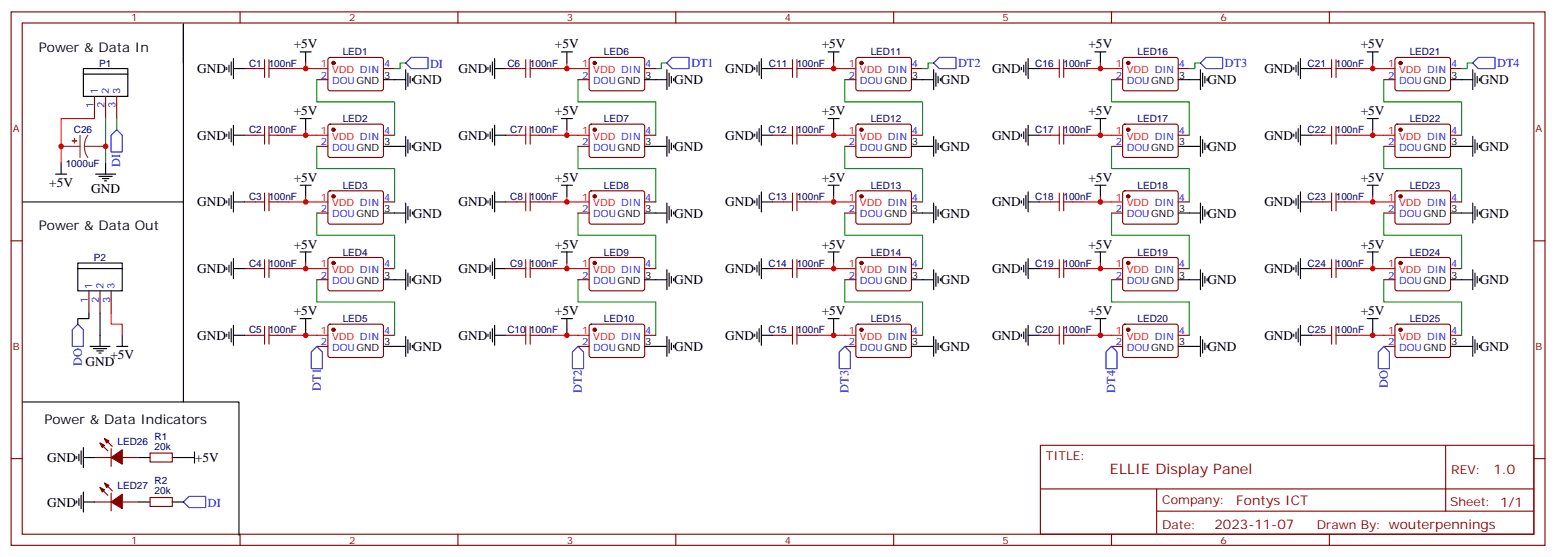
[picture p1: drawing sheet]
<svg xmlns="http://www.w3.org/2000/svg" width="494mm" height="177mm" viewBox="0 0 494 177" stroke-linecap="round" stroke-linejoin="round" font-family="sans-serif">
<g fill="none" stroke="#870000" stroke-width=".35">
<path d="M3.5 3.8h486.9v169.3h-486.9zM7.1 7.3h479.7v162.3h-479.7zM76.2 3.8v3.5M104.3 18.4l.5-.2 16.5 .1 .4 .6-.1 9.5-.6 .4h-16.5l-.4-.7v-9.2zM145.3 3.8v3.5M187.2 18.4l.5-.2 16.5 .1 .4 .6-.1 9.5-.6 .4h-16.5l-.4-.7v-9.2zM214.5 3.8v3.5M271.9 18.4l.4-.2 16.5 .1 .5 .6-.1 9.5-.6 .4h-16.5l-.5-.7v-9.2zM283.6 3.8v3.5M352.8 3.8v3.5M356.5 18.4l.5-.2 16.5 .1 .4 .6v9.5l-.7 .4h-16.5l-.4-.7v-9.2zM421.9 3.8v3.5"/>
<path d="M443 18.4l.4-.2 16.5 .1 .5 .6-.1 9.5-.6 .4h-16.5l-.5-.7v-9.2zM30 30.6v7M33.5 30.6v7M37 30.6v7M77.6 21.8h3.5M88.2 21.8h3.5M100.5 25.3h3.6M104.3 39.6l.5-.2 16.5 .1 .4 .6-.1 9.5-.6 .4-16.5-.1-.4-.6v-9.2zM121.7 21.8h3.5M160.5 21.8h3.5M171.1 21.8h3.5M183.4 25.3h3.6"/>
<path d="M187.2 39.6l.5-.2 16.5 .1 .4 .6-.1 9.5-.6 .4-16.5-.1-.4-.6v-9.2zM204.6 21.8h3.5M245.2 21.8h3.5M255.8 21.8h3.5M268.1 25.3h3.5M271.9 39.6l.4-.2 16.5 .1 .5 .6-.1 9.5-.6 .4-16.5-.1-.5-.6v-9.2zM289.3 21.8h3.5M329.8 21.8h3.6M340.4 21.8h3.6M352.8 25.3h3.5M356.5 39.6l.5-.2 16.5 .1 .4 .6v9.5l-.7 .4-16.5-.1-.4-.6v-9.2zM373.9 21.8h3.6"/>
<path d="M416.3 21.8h3.5M426.9 21.8h3.5M439.2 25.3h3.5M443 39.6l.4-.2 16.5 .1 .5 .6-.1 9.5-.6 .4-16.5-.1-.5-.6v-9.2zM460.4 21.8h3.5M77.6 42.9h3.5M88.2 42.9h3.5M100.5 46.5h3.6M121.7 42.9h3.5M160.5 42.9h3.5M171.1 42.9h3.5M183.4 46.5h3.6"/>
<path d="M204.6 42.9h3.5M245.2 42.9h3.5M255.8 42.9h3.5M268.1 46.5h3.5M289.3 42.9h3.5M329.8 42.9h3.6M340.4 42.9h3.6M352.8 46.5h3.5M373.9 42.9h3.6M416.3 42.9h3.5M426.9 42.9h3.5M439.2 46.5h3.5"/>
<path d="M460.4 42.9h3.5M3.5 76.4h3.6M77.6 64.1h3.5M88.2 64.1h3.5M100.5 67.6h3.6M104.3 60.8l.5-.2h16.5l.4 .7-.1 9.4-.6 .5-16.5-.1-.4-.7v-9.1zM121.7 64.1h3.5M160.5 64.1h3.5M171.1 64.1h3.5M183.4 67.6h3.6M187.2 60.8l.5-.2h16.5l.4 .7-.1 9.4-.6 .5-16.5-.1-.4-.7v-9.1zM204.6 64.1h3.5"/>
<path d="M245.2 64.1h3.5M255.8 64.1h3.5M268.1 67.6h3.5M271.9 60.8l.4-.2h16.5l.5 .7-.1 9.4-.6 .5-16.5-.1-.5-.7v-9.1zM289.3 64.1h3.5M329.8 64.1h3.6M340.4 64.1h3.6M352.8 67.6h3.5M356.5 60.8l.5-.2h16.5l.4 .7v9.4l-.7 .5-16.5-.1-.4-.7v-9.1zM373.9 64.1h3.6M416.3 64.1h3.5M426.9 64.1h3.5"/>
<path d="M439.2 67.6h3.5M443 60.8l.4-.2h16.5l.5 .7-.1 9.4-.6 .5-16.5-.1-.5-.7v-9.1zM460.4 64.1h3.5M486.8 76.4h3.6M28.2 92.3v7.1M31.7 92.3v7.1M35.3 92.3v7.1M77.6 85.3h3.5M88.2 85.3h3.5M100.5 88.8h3.6M104.3 81.9l.5-.2 16.5 .1 .4 .6-.1 9.5-.6 .4h-16.5l-.4-.7v-9.2zM121.7 85.3h3.5"/>
<path d="M160.5 85.3h3.5M171.1 85.3h3.5M183.4 88.8h3.6M187.2 81.9l.5-.2 16.5 .1 .4 .6-.1 9.5-.6 .4h-16.5l-.4-.7v-9.2zM204.6 85.3h3.5M245.2 85.3h3.5M255.8 85.3h3.5M268.1 88.8h3.5M271.9 81.9l.4-.2 16.5 .1 .5 .6-.1 9.5-.6 .4h-16.5l-.5-.7v-9.2zM289.3 85.3h3.5M329.8 85.3h3.6M340.4 85.3h3.6"/>
<path d="M352.8 88.8h3.5M356.5 81.9l.5-.2 16.5 .1 .4 .6v9.5l-.7 .4h-16.5l-.4-.7v-9.2zM373.9 85.3h3.6M416.3 85.3h3.5M426.9 85.3h3.5M439.2 88.8h3.5M443 81.9l.4-.2 16.5 .1 .5 .6-.1 9.5-.6 .4h-16.5l-.5-.7v-9.2zM460.4 85.3h3.5M77.6 106.4h3.5M88.2 106.4h3.5M100.5 110h3.6M104.3 103.1l.5-.2 16.5 .1 .4 .6-.1 9.5-.6 .4-16.5-.1-.4-.6v-9.2z"/>
<path d="M121.7 106.4h3.5M160.5 106.4h3.5M171.1 106.4h3.5M183.4 110h3.6M187.2 103.1l.5-.2 16.5 .1 .4 .6-.1 9.5-.6 .4-16.5-.1-.4-.6v-9.2zM204.6 106.4h3.5M245.2 106.4h3.5M255.8 106.4h3.5M268.1 110h3.5M271.9 103.1l.4-.2 16.5 .1 .5 .6-.1 9.5-.6 .4-16.5-.1-.5-.6v-9.2zM289.3 106.4h3.5M329.8 106.4h3.6"/>
<path d="M340.4 106.4h3.6M352.8 110h3.5M356.5 103.1l.5-.2 16.5 .1 .4 .6v9.5l-.7 .4-16.5-.1-.4-.6v-9.2zM373.9 106.4h3.6M416.3 106.4h3.5M426.9 106.4h3.5M439.2 110h3.5M443 103.1l.4-.2 16.5 .1 .5 .6-.1 9.5-.6 .4-16.5-.1-.5-.6v-9.2zM460.4 106.4h3.5M33.2 139.2l2.4 2.5M3.5 145.6h3.6M30 145.2h5.3"/>
<path d="M30 159.3h5.3M31.7 140.7l2.5 2.4M31.7 154.8l2.5 2.4M33.2 153.4l2.4 2.4M35.3 142.4v5.7M35.3 156.5v5.7M38.8 145.2h5.3M38.8 159.3h5.3M47.6 157.9h7.1v2.9h-7.1zM47.6 143.8h7.1v2.8h-7.1zM330.2 141.4h156.6v28.2h-156.6zM330.2 155.2h156.5"/>
<path d="M367.1 155.2v14.1M458.8 141.4v20.9M486.8 145.6h3.6M76.2 169.6v3.5M145.3 169.6v3.5M214.5 169.6v3.5M283.6 169.6v3.5M352.8 169.6v3.5M367.1 162.3h119.6M421.9 169.6v3.5"/>
</g>
<g fill="#870000" stroke="#870000" stroke-width=".35">
<path d="M31.7 140.7l1.5 .7-.7 .7z"/>
<path d="M33.2 139.2l1.4 .7-.7 .8z"/>
<path d="M35.3 145.2l3.5-2.4v4.6z"/>
<path d="M31.7 154.8l1.5 .7-.7 .7z"/>
<path d="M33.2 153.4l1.4 .7-.7 .7z"/>
<path d="M35.3 159.3l3.5-2.4v4.6z"/>
<circle cx="105.8" cy="20" r=".53"/>
<circle cx="105.8" cy="41.2" r=".53"/>
<circle cx="105.8" cy="62.3" r=".53"/>
<circle cx="105.8" cy="83.5" r=".53"/>
<circle cx="105.8" cy="104.7" r=".53"/>
<circle cx="188.7" cy="104.7" r=".53"/>
<circle cx="188.7" cy="83.5" r=".53"/>
<circle cx="188.7" cy="62.3" r=".53"/>
<circle cx="188.7" cy="41.2" r=".53"/>
<circle cx="188.7" cy="20" r=".53"/>
<circle cx="273.4" cy="20" r=".53"/>
<circle cx="273.4" cy="41.2" r=".53"/>
<circle cx="273.4" cy="62.3" r=".53"/>
<circle cx="273.4" cy="83.5" r=".53"/>
<circle cx="273.4" cy="104.7" r=".53"/>
<circle cx="358.1" cy="20" r=".53"/>
<circle cx="358.1" cy="41.2" r=".53"/>
<circle cx="358.1" cy="62.3" r=".53"/>
<circle cx="358.1" cy="83.5" r=".53"/>
<circle cx="358.1" cy="104.7" r=".53"/>
<circle cx="444.5" cy="20" r=".53"/>
<circle cx="444.5" cy="41.2" r=".53"/>
<circle cx="444.5" cy="62.3" r=".53"/>
<circle cx="444.5" cy="83.5" r=".53"/>
<circle cx="444.5" cy="104.7" r=".53"/>
</g>
<g fill="none" stroke="#f00" stroke-width=".35">
<path d="M30 37.6h-10.6v14.2M91.7 21.8h12.4M97 20v1.8M174.6 21.8h12.4M179.9 20v1.8M259.3 21.8h12.3M264.6 20v1.8M344 21.8h12.3M349.2 20v1.8M430.4 21.8h12.3M435.7 20v1.8M91.7 42.9h12.4"/>
<path d="M97 41.2v1.7M174.6 42.9h12.4M179.9 41.2v1.7M259.3 42.9h12.3M264.6 41.2v1.7M344 42.9h12.3M349.2 41.2v1.7M430.4 42.9h12.3M435.7 41.2v1.7M91.7 64.1h12.4M97 62.3v1.8M174.6 64.1h12.4"/>
<path d="M179.9 62.3v1.8M259.3 64.1h12.3M264.6 62.3v1.8M344 64.1h12.3M349.2 62.3v1.8M430.4 64.1h12.3M435.7 62.3v1.8M35.3 99.4v3.5h3.5v3.5M91.7 85.3h12.4M97 83.5v1.8M174.6 85.3h12.4M179.9 83.5v1.8"/>
<path d="M259.3 85.3h12.3M264.6 83.5v1.8M344 85.3h12.3M349.2 83.5v1.8M430.4 85.3h12.3M435.7 83.5v1.8M91.7 106.4h12.4M174.6 106.4h12.4M259.3 106.4h12.3M344 106.4h12.3M430.4 106.4h12.3"/>
</g>
<g fill="none" stroke="#000" stroke-width=".35">
<path d="M73.4 19.6v4.3M74.1 18.6v6.3M95.2 16.5h3.6M97 16.5v3.5M156.3 19.6v4.3M157 18.6v6.3M178.2 16.5h3.5M179.9 16.5v3.5M240.9 19.6v4.3M241.7 18.6v6.3M262.8 16.5h3.5M264.6 16.5v3.5"/>
<path d="M325.6 19.6v4.3M326.3 18.6v6.3M347.5 16.5h3.5M349.2 16.5v3.5M412 19.6v4.3M412.7 18.6v6.3M433.9 16.5h3.5M435.7 16.5v3.5M26.5 23.5h14.1v7.1h-14.1zM26.5 23.5v-1.7h14.1v1.7M58.2 20v-12.3v119.9h-51.1M72 21.4v.7"/>
<path d="M72.7 20.7v2.1M74.1 21.8h3.5M74.1 39.8v6.3M95.2 37.6h3.6M97 37.6v3.6M121.7 25.3h7.1M128.8 22.1v6.4M129.5 23.2v4.2M130.2 24.2v2.2M130.9 24.9v.7M154.9 21.4v.7M155.6 20.7v2.1"/>
<path d="M157 21.8h3.5M157 39.8v6.3M178.2 37.6h3.5M179.9 37.6v3.6M204.6 25.3h7.1M211.7 22.1v6.4M212.4 23.2v4.2M213.1 24.2v2.2M213.8 24.9v.7M239.5 21.4v.7M240.2 20.7v2.1M241.7 21.8h3.5"/>
<path d="M241.7 39.8v6.3M262.8 37.6h3.5M264.6 37.6v3.6M289.3 25.3h7M296.3 22.1v6.4M297 23.2v4.2M297.7 24.2v2.2M298.4 24.9v.7M324.2 21.4v.7M324.9 20.7v2.1M326.3 21.8h3.5M326.3 39.8v6.3"/>
<path d="M347.5 37.6h3.5M349.2 37.6v3.6M373.9 25.3h7.1M381 22.1v6.4M381.7 23.2v4.2M382.4 24.2v2.2M383.1 24.9v.7M410.6 21.4v.7M411.3 20.7v2.1M412.7 21.8h3.6M412.7 39.8v6.3M433.9 37.6h3.5"/>
<path d="M435.7 37.6v3.6M460.4 25.3h7M467.4 22.1v6.4M468.1 23.2v4.2M468.8 24.2v2.2M469.5 24.9v.7M17.6 55.3h3.6M19.4 51.8v3.5M30.3 55.3h6.4M31.4 56h4.2M32.5 56.7h2.1M33.2 57.4h.7"/>
<path d="M33.5 51.8v3.5M72 42.6v.7M72.7 41.9v2.1M73.4 40.8v4.2M74.1 42.9h3.5M95.2 58.8h3.6M97 58.8v3.5M121.7 46.5h7.1M128.8 43.3v6.3M129.5 44.3v4.3M130.2 45.4v2.1M130.9 46.1v.7"/>
<path d="M154.9 42.6v.7M155.6 41.9v2.1M156.3 40.8v4.2M157 42.9h3.5M178.2 58.8h3.5M179.9 58.8v3.5M204.6 46.5h7.1M211.7 43.3v6.3M212.4 44.3v4.3M213.1 45.4v2.1M213.8 46.1v.7M239.5 42.6v.7"/>
<path d="M240.2 41.9v2.1M240.9 40.8v4.2M241.7 42.9h3.5M262.8 58.8h3.5M264.6 58.8v3.5M289.3 46.5h7M296.3 43.3v6.3M297 44.3v4.3M297.7 45.4v2.1M298.4 46.1v.7M324.2 42.6v.7M324.9 41.9v2.1"/>
<path d="M325.6 40.8v4.2M326.3 42.9h3.5M347.5 58.8h3.5M349.2 58.8v3.5M373.9 46.5h7.1M381 43.3v6.3M381.7 44.3v4.3M382.4 45.4v2.1M383.1 46.1v.7M410.6 42.6v.7M411.3 41.9v2.1M412 40.8v4.2"/>
<path d="M412.7 42.9h3.6M433.9 58.8h3.5M435.7 58.8v3.5M460.4 46.5h7M467.4 43.3v6.3M468.1 44.3v4.3M468.8 45.4v2.1M469.5 46.1v.7M7.1 64.1h51.1M72 63.7v.8M72.7 63v2.2M73.4 62v4.2"/>
<path d="M74.1 60.9v6.4M74.1 64.1h3.5M95.2 80h3.6M97 80v3.5M121.7 67.6h7.1M128.8 64.5v6.3M129.5 65.5v4.2M130.2 66.6v2.1M130.9 67.3v.7M154.9 63.7v.8M155.6 63v2.2M156.3 62v4.2"/>
<path d="M157 64.1h3.5M157 60.9v6.4M178.2 80h3.5M179.9 80v3.5M204.6 67.6h7.1M211.7 64.5v6.3M212.4 65.5v4.2M213.1 66.6v2.1M213.8 67.3v.7M239.5 63.7v.8M240.2 63v2.2M240.9 62v4.2"/>
<path d="M241.7 64.1h3.5M241.7 60.9v6.4M262.8 80h3.5M264.6 80v3.5M289.3 67.6h7M296.3 64.5v6.3M297 65.5v4.2M297.7 66.6v2.1M298.4 67.3v.7M324.2 63.7v.8M324.9 63v2.2M325.6 62v4.2"/>
<path d="M326.3 64.1h3.5M326.3 60.9v6.4M347.5 80h3.5M349.2 80v3.5M373.9 67.6h7.1M381 64.5v6.3M381.7 65.5v4.2M382.4 66.6v2.1M383.1 67.3v.7M410.6 63.7v.8M411.3 63v2.2M412 62v4.2"/>
<path d="M412.7 64.1h3.6M412.7 60.9v6.4M433.9 80h3.5M435.7 80v3.5M460.4 67.6h7M467.4 64.5v6.3M468.1 65.5v4.2M468.8 66.6v2.1M469.5 67.3v.7M24.7 85.3h14.1v7h-14.1zM24.7 85.3v-1.8h14.1v1.8M28.2 99.4v1.7h-3.5v1.8"/>
<path d="M31.7 99.4v10.6M72 84.9v.7M72.7 84.2v2.1M73.4 83.1v4.3M74.1 82.1v6.3M74.1 85.3h3.5M121.7 88.8h7.1M128.8 85.6v6.4M129.5 86.7v4.2M130.2 87.7v2.2M130.9 88.4v.7M154.9 84.9v.7"/>
<path d="M155.6 84.2v2.1M156.3 83.1v4.3M157 85.3h3.5M157 82.1v6.3M204.6 88.8h7.1M211.7 85.6v6.4M212.4 86.7v4.2M213.1 87.7v2.2M213.8 88.4v.7M239.5 84.9v.7M240.2 84.2v2.1M240.9 83.1v4.3"/>
<path d="M241.7 85.3h3.5M241.7 82.1v6.3M289.3 88.8h7M296.3 85.6v6.4M297 86.7v4.2M297.7 87.7v2.2M298.4 88.4v.7M324.2 84.9v.7M324.9 84.2v2.1M325.6 83.1v4.3M326.3 85.3h3.5M326.3 82.1v6.3"/>
<path d="M373.9 88.8h7.1M381 85.6v6.4M381.7 86.7v4.2M382.4 87.7v2.2M383.1 88.4v.7M410.6 84.9v.7M411.3 84.2v2.1M412 83.1v4.3M412.7 85.3h3.6M412.7 82.1v6.3M460.4 88.8h7M467.4 85.6v6.4"/>
<path d="M468.1 86.7v4.2M468.8 87.7v2.2M469.5 88.4v.7M28.6 110h6.3M29.6 110.7h4.3M30.7 111.4h2.1M31.4 112.1h.7M37 110h3.6M38.8 106.4v3.6M72 106.1v.7M72.7 105.4v2.1M73.4 104.3v4.2"/>
<path d="M74.1 103.3v6.3M74.1 106.4h3.5M95.2 101.1h3.6M97 101.1v5.3M121.7 110h7.1M128.8 106.8v6.3M129.5 107.8v4.3M130.2 108.9v2.1M130.9 109.6v.7M154.9 106.1v.7M155.6 105.4v2.1M156.3 104.3v4.2"/>
<path d="M157 106.4h3.5M157 103.3v6.3M178.2 101.1h3.5M179.9 101.1v5.3M204.6 110h7.1M211.7 106.8v6.3M212.4 107.8v4.3M213.1 108.9v2.1M213.8 109.6v.7M239.5 106.1v.7M240.2 105.4v2.1M240.9 104.3v4.2"/>
<path d="M241.7 106.4h3.5M241.7 103.3v6.3M262.8 101.1h3.5M264.6 101.1v5.3M289.3 110h7M296.3 106.8v6.3M297 107.8v4.3M297.7 108.9v2.1M298.4 109.6v.7M324.2 106.1v.7M324.9 105.4v2.1M325.6 104.3v4.2"/>
<path d="M326.3 106.4h3.5M326.3 103.3v6.3M347.5 101.1h3.5M349.2 101.1v5.3M373.9 110h7.1M381 106.8v6.3M381.7 107.8v4.3M382.4 108.9v2.1M383.1 109.6v.7M410.6 106.1v.7M411.3 105.4v2.1M412 104.3v4.2"/>
<path d="M412.7 106.4h3.6M412.7 103.3v6.3M433.9 101.1h3.5M435.7 101.1v5.3M460.4 110h7M467.4 106.8v6.3M468.1 107.8v4.3M468.8 108.9v2.1M469.5 109.6v.7M58.2 127.6h17.6v42.3M24.3 144.9v.7M24.3 159v.7"/>
<path d="M25 144.2v2.1M25 158.3v2.1M25.8 143.1v4.3M25.8 157.2v4.3M26.5 145.2h3.5M26.5 142.1v6.3M26.5 156.2v6.3M26.5 159.3h3.5M44.1 145.2h3.5M44.1 159.3h3.5M54.7 145.2h7M54.7 159.3h3.5"/>
<path d="M61.7 143.5v3.5"/>
</g>
<g fill="none" stroke="#00f" stroke-width=".35">
<path d="M298.1 18.2h5.3v3.6h-5.3l-1.8-1.8zM128.8 20l1.7-1.8h5.3v3.6h-5.3zM211.7 20l1.7-1.8h5.3v3.6h-5.3zM381 20l1.8-1.8h5.3v3.6h-5.3zM467.4 20l1.8-1.8h5.3v3.6h-5.3zM37 41.2l1.8 1.7v5.3h-3.5v-5.3zM24.7 102.9l1.8 1.8v5.3h-3.6v-5.3zM100.5 110l1.8 1.7v5.3h-3.5v-5.3zM183.4 110l1.8 1.7v5.3h-3.5v-5.3zM268.1 110l1.8 1.7v5.3h-3.6v-5.3zM352.8 110l1.7 1.7v5.3h-3.5v-5.3zM439.2 110l1.8 1.7v5.3h-3.6v-5.3z"/>
<path d="M58.2 159.3l1.8-1.7h5.3v3.5h-5.3z"/>
</g>
<path d="M19.4 46.5h6M25.4 42.9v7.1M26.8 46.5l.2 1.8 .9 1.7M26.8 46.5h6.7M27.9 42.9l-.8 1.7-.3 1.9" fill="none" stroke="#8c2424" stroke-width=".35"/>
<g fill="#8c2424" stroke="#8c2424" stroke-width=".35">
<path d="M23.6 44l.1 1.4z"/>
<path d="M22.9 44.7h1.4z"/>
</g>
<g fill="none" stroke="#008700" stroke-width=".35">
<path d="M33.5 37.6v14.2M37 37.6v3.6M100.5 25.3v7h24.7v10.6M128.8 20h-1.8v1.8h-1.8M183.4 25.3v7h24.7v10.6M211.7 20h-1.8v1.8h-1.8M268.1 25.3v7h24.7v10.6M296.3 20h-1.7v1.8h-1.8M352.8 25.3v7h24.7v10.6M381 20h-1.8v1.8h-1.7M439.2 25.3v7h24.7v10.6M467.4 20h-1.7v1.8h-1.8"/>
<path d="M100.5 46.5v7h24.7v10.6M183.4 46.5v7h24.7v10.6M268.1 46.5v7h24.7v10.6M352.8 46.5v7h24.7v10.6M439.2 46.5v7h24.7v10.6M100.5 67.6v7.1h24.7v10.6M183.4 67.6v7.1h24.7v10.6M268.1 67.6v7.1h24.7v10.6M352.8 67.6v7.1h24.7v10.6M439.2 67.6v7.1h24.7v10.6M100.5 88.8v7h24.7v10.6M183.4 88.8v7h24.7v10.6"/>
<path d="M268.1 88.8v7h24.7v10.6M352.8 88.8v7h24.7v10.6M439.2 88.8v7h24.7v10.6"/>
</g>
<g fill="none" stroke="#a10000" stroke-width=".35">
<path d="M84 18.9v5.7M85.4 18.9v5.7M166.9 18.9v5.7M168.3 18.9v5.7M251.5 18.9v5.7M252.9 18.9v5.7M336.2 18.9v5.7M337.6 18.9v5.7M422.6 18.9v5.7M424 18.9v5.7M81.1 21.8h2.9M85.4 21.8h2.8"/>
<path d="M164 21.8h2.9M168.3 21.8h2.8M248.7 21.8h2.8M252.9 21.8h2.9M333.4 21.8h2.8M337.6 21.8h2.8M419.8 21.8h2.8M424 21.8h2.9M81.1 42.9h2.9M84 40.1v5.7M85.4 40.1v5.7M85.4 42.9h2.8"/>
<path d="M164 42.9h2.9M166.9 40.1v5.7M168.3 42.9h2.8M168.3 40.1v5.7M248.7 42.9h2.8M251.5 40.1v5.7M252.9 42.9h2.9M252.9 40.1v5.7M333.4 42.9h2.8M336.2 40.1v5.7M337.6 42.9h2.8M337.6 40.1v5.7"/>
<path d="M419.8 42.9h2.8M422.6 40.1v5.7M424 42.9h2.9M424 40.1v5.7M81.1 64.1h2.9M84 61.3v5.6M85.4 61.3v5.6M85.4 64.1h2.8M164 64.1h2.9M166.9 61.3v5.6M168.3 64.1h2.8M168.3 61.3v5.6"/>
<path d="M248.7 64.1h2.8M251.5 61.3v5.6M252.9 64.1h2.9M252.9 61.3v5.6M333.4 64.1h2.8M336.2 61.3v5.6M337.6 64.1h2.8M337.6 61.3v5.6M419.8 64.1h2.8M422.6 61.3v5.6M424 64.1h2.9M424 61.3v5.6"/>
<path d="M81.1 85.3h2.9M84 82.4v5.7M85.4 82.4v5.7M85.4 85.3h2.8M164 85.3h2.9M166.9 82.4v5.7M168.3 85.3h2.8M168.3 82.4v5.7M248.7 85.3h2.8M251.5 82.4v5.7M252.9 85.3h2.9M252.9 82.4v5.7"/>
<path d="M333.4 85.3h2.8M336.2 82.4v5.7M337.6 85.3h2.8M337.6 82.4v5.7M419.8 85.3h2.8M422.6 82.4v5.7M424 85.3h2.9M424 82.4v5.7M81.1 106.4h2.9M84 103.6v5.7M85.4 103.6v5.7M85.4 106.4h2.8"/>
<path d="M164 106.4h2.9M166.9 103.6v5.7M168.3 106.4h2.8M168.3 103.6v5.7M248.7 106.4h2.8M251.5 103.6v5.7M252.9 106.4h2.9M252.9 103.6v5.7M333.4 106.4h2.8M336.2 103.6v5.7M337.6 106.4h2.8M337.6 103.6v5.7"/>
<path d="M419.8 106.4h2.8M422.6 103.6v5.7M424 106.4h2.9M424 103.6v5.7"/>
</g>
<g fill="#c00">
<circle cx="19.4" cy="46.5" r=".88"/>
<circle cx="33.5" cy="46.5" r=".88"/>
<circle cx="97" cy="21.8" r=".88"/>
<circle cx="97" cy="42.9" r=".88"/>
<circle cx="97" cy="64.1" r=".88"/>
<circle cx="97" cy="85.3" r=".88"/>
<circle cx="97" cy="106.4" r=".88"/>
<circle cx="179.9" cy="106.4" r=".88"/>
<circle cx="179.9" cy="85.3" r=".88"/>
<circle cx="179.9" cy="64.1" r=".88"/>
<circle cx="179.9" cy="42.9" r=".88"/>
<circle cx="179.9" cy="21.8" r=".88"/>
<circle cx="264.6" cy="21.8" r=".88"/>
<circle cx="264.6" cy="42.9" r=".88"/>
<circle cx="264.6" cy="64.1" r=".88"/>
<circle cx="264.6" cy="85.3" r=".88"/>
<circle cx="264.6" cy="106.4" r=".88"/>
<circle cx="349.3" cy="21.8" r=".88"/>
<circle cx="349.3" cy="42.9" r=".88"/>
<circle cx="349.3" cy="64.1" r=".88"/>
<circle cx="349.3" cy="85.3" r=".88"/>
<circle cx="349.3" cy="106.4" r=".88"/>
<circle cx="435.7" cy="21.8" r=".88"/>
<circle cx="435.7" cy="42.9" r=".88"/>
<circle cx="435.7" cy="64.1" r=".88"/>
<circle cx="435.7" cy="85.3" r=".88"/>
<circle cx="435.7" cy="106.4" r=".88"/>
</g>
<text font-size="4.6" fill="#800" x="352.3" y="150.4">ELLIE Display Panel</text>
<g font-size="4.2">
<text x="12.3" y="16.5">Power &amp; Data In</text>
<text x="93.2" y="15.4">+5V</text>
<text x="176.1" y="15.4">+5V</text>
<text x="260.8" y="15.4">+5V</text>
<text x="345.5" y="15.4">+5V</text>
<text x="431.9" y="15.4">+5V</text>
<text x="62.6" y="23.2">GND</text>
<text x="145.5" y="23.2">GND</text>
<text x="230.2" y="23.2">GND</text>
<text x="314.9" y="23.2">GND</text>
<text x="401.3" y="23.2">GND</text>
<text x="131.1" y="26.7">GND</text>
<text x="214" y="26.7">GND</text>
<text x="298.6" y="26.7">GND</text>
<text x="383.3" y="26.7">GND</text>
<text x="469.7" y="26.7">GND</text>
<text x="93.2" y="36.6">+5V</text>
<text x="176.1" y="36.6">+5V</text>
<text x="260.8" y="36.6">+5V</text>
<text x="345.5" y="36.6">+5V</text>
<text x="431.9" y="36.6">+5V</text>
<text x="62.6" y="44.4">GND</text>
<text x="131.1" y="47.9">GND</text>
<text x="145.5" y="44.4">GND</text>
<text x="214" y="47.9">GND</text>
<text x="230.2" y="44.4">GND</text>
<text x="298.6" y="47.9">GND</text>
<text x="314.9" y="44.4">GND</text>
<text x="383.3" y="47.9">GND</text>
<text x="401.3" y="44.4">GND</text>
<text x="469.7" y="47.9">GND</text>
<text x="15.6" y="59.2">+5V</text>
<text x="93.2" y="57.7">+5V</text>
<text x="176.1" y="57.7">+5V</text>
<text x="260.8" y="57.7">+5V</text>
<text x="345.5" y="57.7">+5V</text>
<text x="431.9" y="57.7">+5V</text>
<text x="28.9" y="61.3">GND</text>
<text x="62.6" y="65.5">GND</text>
<text x="145.5" y="65.5">GND</text>
<text x="230.2" y="65.5">GND</text>
<text x="314.9" y="65.5">GND</text>
<text x="401.3" y="65.5">GND</text>
<text x="131.1" y="69.1">GND</text>
<text x="214" y="69.1">GND</text>
<text x="298.6" y="69.1">GND</text>
<text x="383.3" y="69.1">GND</text>
<text x="469.7" y="69.1">GND</text>
<text x="12.3" y="72.9">Power &amp; Data Out</text>
<text x="93.2" y="78.9">+5V</text>
<text x="176.1" y="78.9">+5V</text>
<text x="260.8" y="78.9">+5V</text>
<text x="345.5" y="78.9">+5V</text>
<text x="431.9" y="78.9">+5V</text>
<text x="62.6" y="86.7">GND</text>
<text x="145.5" y="86.7">GND</text>
<text x="230.2" y="86.7">GND</text>
<text x="314.9" y="86.7">GND</text>
<text x="401.3" y="86.7">GND</text>
<text x="131.1" y="90.2">GND</text>
<text x="214" y="90.2">GND</text>
<text x="298.6" y="90.2">GND</text>
<text x="383.3" y="90.2">GND</text>
<text x="469.7" y="90.2">GND</text>
<text x="93.2" y="100.1">+5V</text>
<text x="176.1" y="100.1">+5V</text>
<text x="260.8" y="100.1">+5V</text>
<text x="345.5" y="100.1">+5V</text>
<text x="431.9" y="100.1">+5V</text>
<text x="62.6" y="107.9">GND</text>
<text x="145.5" y="107.9">GND</text>
<text x="230.2" y="107.9">GND</text>
<text x="314.9" y="107.9">GND</text>
<text x="401.3" y="107.9">GND</text>
<text x="35" y="113.9">+5V</text>
<text x="131.1" y="111.4">GND</text>
<text x="214" y="111.4">GND</text>
<text x="298.6" y="111.4">GND</text>
<text x="383.3" y="111.4">GND</text>
<text x="469.7" y="111.4">GND</text>
<text x="27.2" y="116">GND</text>
<text x="14.1" y="134.7">Power &amp; Data Indicators</text>
<text x="15" y="146.7">GND</text>
<text x="61.9" y="146.7">+5V</text>
<text x="15" y="160.8">GND</text>
</g>
<g font-size="4.2" fill="#800">
<text x="474" y="150.6">1.0</text>
<text x="392.4" y="160.2">Fontys ICT</text>
<text x="385.5" y="168">2023-11-07</text>
</g>
<g font-size="3.9" fill="#00f">
<text x="136.5" y="21.5">DI</text>
<text x="219.4" y="21.2">DT1</text>
<text x="304.1" y="21.3">DT2</text>
<text x="388.8" y="21.3">DT3</text>
<text x="475.2" y="21.3">DT4</text>
<text x="38.1" y="52.9" transform="rotate(-90 38.1 52.9)">DI</text>
<text x="25.9" y="116.1" transform="rotate(-90 25.9 116.1)">DO</text>
<text x="101.8" y="124" transform="rotate(-90 101.8 124)">DT1</text>
<text x="184.7" y="124.6" transform="rotate(-90 184.7 124.6)">DT2</text>
<text x="269.3" y="124.6" transform="rotate(-90 269.3 124.6)">DT3</text>
<text x="354" y="124.6" transform="rotate(-90 354 124.6)">DT4</text>
<text x="440.5" y="123.2" transform="rotate(-90 440.5 123.2)">DO</text>
<text x="66" y="160.8">DI</text>
</g>
<g font-size="3.9" fill="#800">
<text x="332" y="145.9">TITLE:</text>
<text x="460.6" y="150.6">REV:</text>
<text x="368.9" y="160.1">Company:</text>
<text x="460.2" y="160.8">Sheet: 1/1</text>
<text x="368.9" y="167.8">Date:</text>
<text x="417.9" y="167.9">Drawn By: wouterpennings</text>
</g>
<g font-size="3.2" fill="#800">
<text x="41.6" y="6.8">1</text>
<text x="110.8" y="6.8">2</text>
<text x="179.9" y="6.8">3</text>
<text x="249.1" y="6.8">4</text>
<text x="318.2" y="6.8">5</text>
<text x="387.3" y="6.8">6</text>
<text x="4.1" y="41.9">A</text>
<text x="487.4" y="41.9">A</text>
<text x="4.1" y="111">B</text>
<text x="487.4" y="111">B</text>
<text x="41.6" y="172.6">1</text>
<text x="110.8" y="172.6">2</text>
<text x="179.9" y="172.6">3</text>
<text x="249.1" y="172.6">4</text>
<text x="318.2" y="172.6">5</text>
<text x="387.3" y="172.6">6</text>
</g>
<g font-size="3.2" fill="#000080">
<text x="108.8" y="17.6">LED1</text>
<text x="191.7" y="17.6">LED6</text>
<text x="276.3" y="17.6">LED11</text>
<text x="361" y="17.6">LED16</text>
<text x="447.4" y="17.6">LED21</text>
<text x="31.5" y="21.1">P1</text>
<text x="79" y="21.1">C1</text>
<text x="85.3" y="21.1">100nF</text>
<text x="161" y="21.1">C6</text>
<text x="168.2" y="21.1">100nF</text>
<text x="244" y="21.1">C11</text>
<text x="252.9" y="21.1">100nF</text>
<text x="328.6" y="21.1">C16</text>
<text x="337.5" y="21.1">100nF</text>
<text x="415" y="21.1">C21</text>
<text x="424" y="21.1">100nF</text>
<text x="108.8" y="38.8">LED2</text>
<text x="191.7" y="38.8">LED7</text>
<text x="276.3" y="38.8">LED12</text>
<text x="361" y="38.8">LED17</text>
<text x="447.4" y="38.8">LED22</text>
<text x="23.4" y="42.3">C26</text>
<text x="79" y="42.3">C2</text>
<text x="85.3" y="42.3">100nF</text>
<text x="161.9" y="42.3">C7</text>
<text x="168.2" y="42.3">100nF</text>
<text x="243.9" y="42.3">C12</text>
<text x="252.9" y="42.3">100nF</text>
<text x="328.6" y="42.3">C17</text>
<text x="337.5" y="42.3">100nF</text>
<text x="415" y="42.3">C22</text>
<text x="424" y="42.3">100nF</text>
<text x="20.9" y="52.9">1000uF</text>
<text x="108.8" y="60">LED3</text>
<text x="191.7" y="60">LED8</text>
<text x="276.3" y="60">LED13</text>
<text x="361" y="60">LED18</text>
<text x="447.4" y="60">LED23</text>
<text x="79" y="63.5">C3</text>
<text x="85.3" y="63.5">100nF</text>
<text x="161.9" y="63.5">C8</text>
<text x="168.2" y="63.5">100nF</text>
<text x="243.9" y="63.5">C13</text>
<text x="252.9" y="63.5">100nF</text>
<text x="328.6" y="63.5">C18</text>
<text x="337.5" y="63.5">100nF</text>
<text x="415" y="63.5">C23</text>
<text x="424" y="63.5">100nF</text>
<text x="29.7" y="82.9">P2</text>
<text x="108.8" y="81.1">LED4</text>
<text x="191.7" y="81.1">LED9</text>
<text x="276.3" y="81.1">LED14</text>
<text x="361" y="81.1">LED19</text>
<text x="447.4" y="81.1">LED24</text>
<text x="79" y="84.6">C4</text>
<text x="85.3" y="84.6">100nF</text>
<text x="161.9" y="84.6">C9</text>
<text x="168.2" y="84.6">100nF</text>
<text x="243.9" y="84.6">C14</text>
<text x="252.9" y="84.6">100nF</text>
<text x="328.6" y="84.6">C19</text>
<text x="337.5" y="84.6">100nF</text>
<text x="415" y="84.6">C24</text>
<text x="424" y="84.6">100nF</text>
<text x="79" y="105.8">C5</text>
<text x="85.3" y="105.8">100nF</text>
<text x="108.8" y="102.3">LED5</text>
<text x="161" y="105.8">C10</text>
<text x="168.2" y="105.8">100nF</text>
<text x="191.7" y="102.3">LED10</text>
<text x="243.9" y="105.8">C15</text>
<text x="252.9" y="105.8">100nF</text>
<text x="276.3" y="102.3">LED15</text>
<text x="328.6" y="105.8">C20</text>
<text x="337.5" y="105.8">100nF</text>
<text x="361" y="102.3">LED20</text>
<text x="415" y="105.8">C25</text>
<text x="424" y="105.8">100nF</text>
<text x="447.4" y="102.3">LED25</text>
<text x="37.3" y="141.1">LED26</text>
<text x="49.1" y="142.8">20k</text>
<text x="49.1" y="139.6">R1</text>
<text x="37.3" y="155.2">LED27</text>
<text x="49.1" y="153.7">R2</text>
<text x="49.1" y="156.9">20k</text>
</g>
<g font-size="3.2" fill="#f00">
<text x="101.9" y="21.4">1</text>
<text x="105.4" y="23.2">VDD DIN</text>
<text x="184.8" y="21.4">1</text>
<text x="188.3" y="23.2">VDD DIN</text>
<text x="269.4" y="21.4">1</text>
<text x="272.9" y="23.2">VDD DIN</text>
<text x="354.1" y="21.4">1</text>
<text x="357.6" y="23.2">VDD DIN</text>
<text x="440.5" y="21.4">1</text>
<text x="444" y="23.2">VDD DIN</text>
<text x="101.9" y="42.6">1</text>
<text x="105.4" y="44.3">VDD DIN</text>
<text x="184.8" y="42.6">1</text>
<text x="188.3" y="44.3">VDD DIN</text>
<text x="269.4" y="42.6">1</text>
<text x="272.9" y="44.3">VDD DIN</text>
<text x="354.1" y="42.6">1</text>
<text x="357.6" y="44.3">VDD DIN</text>
<text x="440.5" y="42.6">1</text>
<text x="444" y="44.3">VDD DIN</text>
<text x="101.9" y="63.7">1</text>
<text x="105.4" y="65.5">VDD DIN</text>
<text x="184.8" y="63.7">1</text>
<text x="188.3" y="65.5">VDD DIN</text>
<text x="269.4" y="63.7">1</text>
<text x="272.9" y="65.5">VDD DIN</text>
<text x="354.1" y="63.7">1</text>
<text x="357.6" y="65.5">VDD DIN</text>
<text x="440.5" y="63.7">1</text>
<text x="444" y="65.5">VDD DIN</text>
<text x="101.9" y="84.9">1</text>
<text x="105.4" y="86.7">VDD DIN</text>
<text x="184.8" y="84.9">1</text>
<text x="188.3" y="86.7">VDD DIN</text>
<text x="269.4" y="84.9">1</text>
<text x="272.9" y="86.7">VDD DIN</text>
<text x="354.1" y="84.9">1</text>
<text x="357.6" y="86.7">VDD DIN</text>
<text x="440.5" y="84.9">1</text>
<text x="444" y="86.7">VDD DIN</text>
<text x="101.9" y="106.1">1</text>
<text x="105.4" y="107.8">VDD DIN</text>
<text x="184.8" y="106.1">1</text>
<text x="188.3" y="107.8">VDD DIN</text>
<text x="269.4" y="106.1">1</text>
<text x="272.9" y="107.8">VDD DIN</text>
<text x="354.1" y="106.1">1</text>
<text x="357.6" y="107.8">VDD DIN</text>
<text x="440.5" y="106.1">1</text>
<text x="444" y="107.8">VDD DIN</text>
</g>
<g font-size="3.2" fill="#00f">
<text x="121.9" y="21.4">4</text>
<text x="204.8" y="21.4">4</text>
<text x="289.5" y="21.4">4</text>
<text x="374.1" y="21.4">4</text>
<text x="460.6" y="21.4">4</text>
<text x="31" y="29.9" transform="rotate(-90 31 29.9)">1</text>
<text x="34.6" y="29.9" transform="rotate(-90 34.6 29.9)">2</text>
<text x="38.1" y="29.9" transform="rotate(-90 38.1 29.9)">3</text>
<text x="101.9" y="24.9">2</text>
<text x="105.4" y="26.7">DOUGND</text>
<text x="184.8" y="24.9">2</text>
<text x="188.3" y="26.7">DOUGND</text>
<text x="269.4" y="24.9">2</text>
<text x="272.9" y="26.7">DOUGND</text>
<text x="354.1" y="24.9">2</text>
<text x="357.6" y="26.7">DOUGND</text>
<text x="440.5" y="24.9">2</text>
<text x="444" y="26.7">DOUGND</text>
<text x="29.6" y="34.4" transform="rotate(-90 29.6 34.4)">1</text>
<text x="33.2" y="34.4" transform="rotate(-90 33.2 34.4)">2</text>
<text x="36.7" y="34.4" transform="rotate(-90 36.7 34.4)">3</text>
<text x="101.9" y="46.1">2</text>
<text x="105.4" y="47.9">DOUGND</text>
<text x="121.9" y="42.6">4</text>
<text x="184.8" y="46.1">2</text>
<text x="188.3" y="47.9">DOUGND</text>
<text x="204.8" y="42.6">4</text>
<text x="269.4" y="46.1">2</text>
<text x="272.9" y="47.9">DOUGND</text>
<text x="289.5" y="42.6">4</text>
<text x="354.1" y="46.1">2</text>
<text x="357.6" y="47.9">DOUGND</text>
<text x="374.1" y="42.6">4</text>
<text x="440.5" y="46.1">2</text>
<text x="444" y="47.9">DOUGND</text>
<text x="460.6" y="42.6">4</text>
<text x="121.9" y="63.7">4</text>
<text x="204.8" y="63.7">4</text>
<text x="289.5" y="63.7">4</text>
<text x="374.1" y="63.7">4</text>
<text x="460.6" y="63.7">4</text>
<text x="101.9" y="67.3">2</text>
<text x="105.4" y="69">DOUGND</text>
<text x="184.8" y="67.3">2</text>
<text x="188.3" y="69">DOUGND</text>
<text x="269.4" y="67.3">2</text>
<text x="272.9" y="69">DOUGND</text>
<text x="354.1" y="67.3">2</text>
<text x="357.6" y="69">DOUGND</text>
<text x="440.5" y="67.3">2</text>
<text x="444" y="69">DOUGND</text>
<text x="101.9" y="88.4">2</text>
<text x="121.9" y="84.9">4</text>
<text x="184.8" y="88.4">2</text>
<text x="204.8" y="84.9">4</text>
<text x="269.4" y="88.4">2</text>
<text x="289.5" y="84.9">4</text>
<text x="354.1" y="88.4">2</text>
<text x="374.1" y="84.9">4</text>
<text x="440.5" y="88.4">2</text>
<text x="460.6" y="84.9">4</text>
<text x="29.3" y="91.6" transform="rotate(-90 29.3 91.6)">1</text>
<text x="32.8" y="91.6" transform="rotate(-90 32.8 91.6)">2</text>
<text x="36.3" y="91.6" transform="rotate(-90 36.3 91.6)">3</text>
<text x="105.4" y="90.2">DOUGND</text>
<text x="188.3" y="90.2">DOUGND</text>
<text x="272.9" y="90.2">DOUGND</text>
<text x="357.6" y="90.2">DOUGND</text>
<text x="444" y="90.2">DOUGND</text>
<text x="27.9" y="96.1" transform="rotate(-90 27.9 96.1)">1</text>
<text x="31.4" y="96.1" transform="rotate(-90 31.4 96.1)">2</text>
<text x="34.9" y="96.1" transform="rotate(-90 34.9 96.1)">3</text>
<text x="121.9" y="106.1">4</text>
<text x="204.8" y="106.1">4</text>
<text x="289.5" y="106.1">4</text>
<text x="374.1" y="106.1">4</text>
<text x="460.6" y="106.1">4</text>
<text x="101.9" y="109.6">2</text>
<text x="105.4" y="111.4">DOUGND</text>
<text x="184.8" y="109.6">2</text>
<text x="188.3" y="111.4">DOUGND</text>
<text x="269.4" y="109.6">2</text>
<text x="272.9" y="111.4">DOUGND</text>
<text x="354.1" y="109.6">2</text>
<text x="357.6" y="111.4">DOUGND</text>
<text x="440.5" y="109.6">2</text>
<text x="444" y="111.4">DOUGND</text>
</g>
<g font-size="3.2">
<text x="121.9" y="24.9">3</text>
<text x="204.8" y="24.9">3</text>
<text x="289.5" y="24.9">3</text>
<text x="374.1" y="24.9">3</text>
<text x="460.6" y="24.9">3</text>
<text x="121.9" y="46.1">3</text>
<text x="204.8" y="46.1">3</text>
<text x="289.5" y="46.1">3</text>
<text x="374.1" y="46.1">3</text>
<text x="460.6" y="46.1">3</text>
<text x="121.9" y="67.3">3</text>
<text x="204.8" y="67.3">3</text>
<text x="289.5" y="67.3">3</text>
<text x="374.1" y="67.3">3</text>
<text x="460.6" y="67.3">3</text>
<text x="121.9" y="88.4">3</text>
<text x="204.8" y="88.4">3</text>
<text x="289.5" y="88.4">3</text>
<text x="374.1" y="88.4">3</text>
<text x="460.6" y="88.4">3</text>
<text x="121.9" y="109.6">3</text>
<text x="204.8" y="109.6">3</text>
<text x="289.5" y="109.6">3</text>
<text x="374.1" y="109.6">3</text>
<text x="460.6" y="109.6">3</text>
</g>
</svg>
